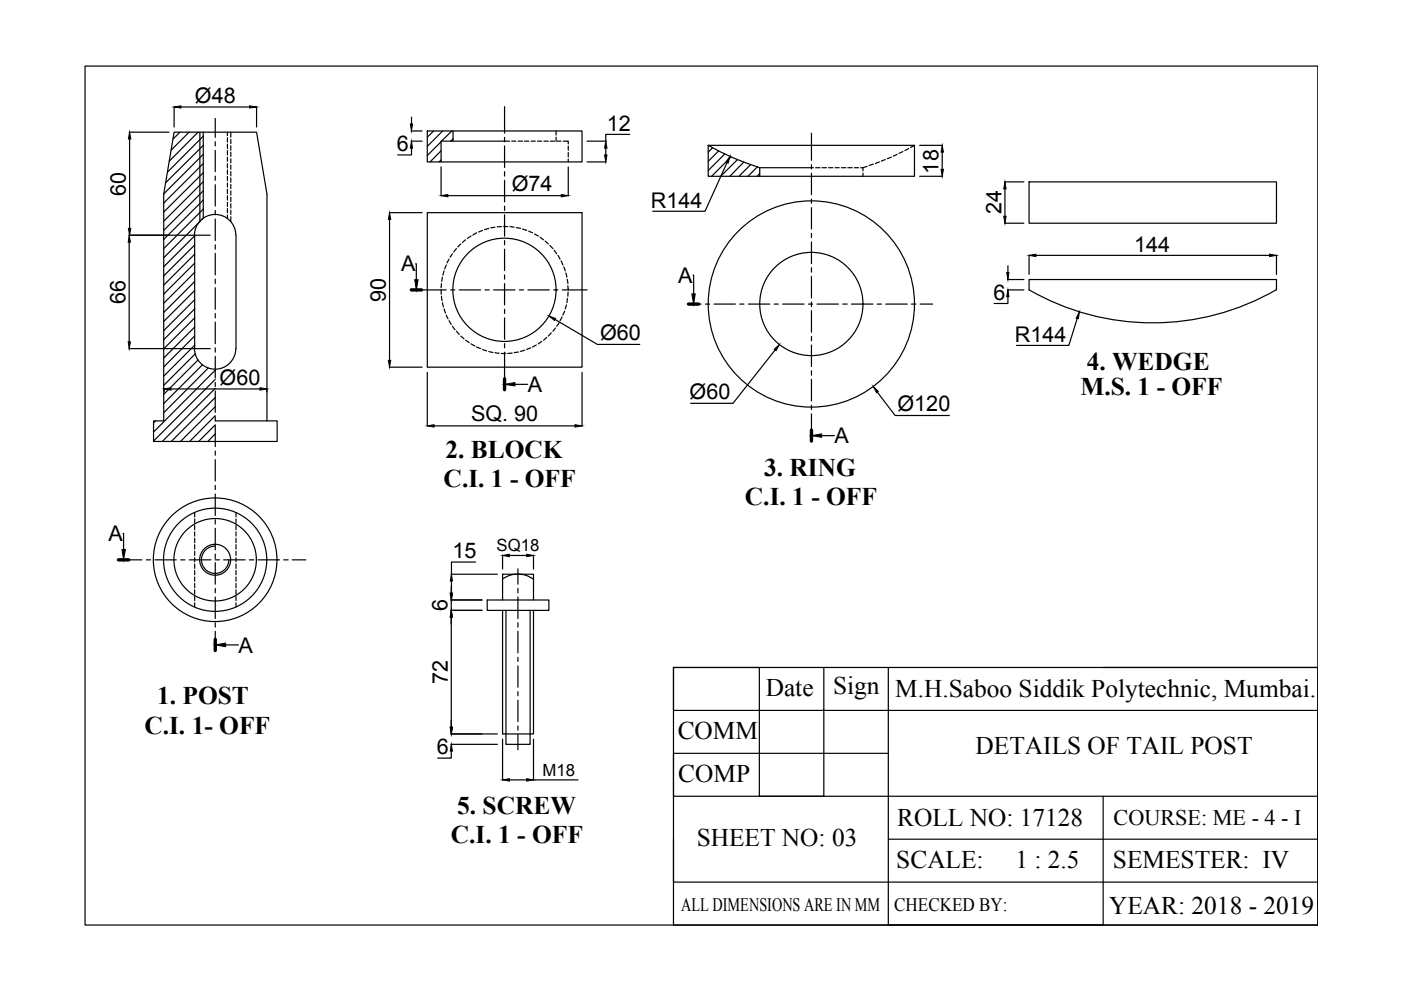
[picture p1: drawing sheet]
<svg xmlns="http://www.w3.org/2000/svg" width="297mm" height="210mm" viewBox="0 0 297 210" stroke-linecap="round" stroke-linejoin="round" font-family="sans-serif">
<!-- layer: 0 -->
<g fill="none" stroke="#000" stroke-width=".25">
<path d="M18 14h261.4v182.1h-261.4zM27.4 28h8.4M27.5 29.5v18.9M36.9 22.6v4.3M38.1 28l-1.4 1.5M38.4 22.7h14.5M40.1 28l-3.8 3.8M42 28l-6.1 6.2M42.4 28v19M43.1 28.9l-7.6 7.6M43.1 30.8l-8 8M43.1 32.7l-8.4 8.4"/>
<path d="M43.1 34.7l-8.4 8.4M43.1 36.6l-8.4 8.4M43.1 38.5l-8.4 8.4M43.1 28v18.3M45.6 25.1v4M45.6 30.1v.8M45.6 31.9v4.5M45.6 37.3v.9M45.6 39.2v4.5M48.2 28v.7M48.2 29.2v.9M48.2 30.6v.9"/>
<path d="M48.2 31.9v1M48.2 33.3v.9M48.2 34.7v.9M48.2 36v1M48.2 37.4v.9M48.2 38.8v.9M48.9 28v1.1M48.9 29.5v.9M48.9 30.9v.9M48.9 32.3v.9M48.9 33.7v.8M48.9 35v.9"/>
<path d="M48.9 36.4v.9M48.9 37.7v1M48.9 39.1v.9M54.4 22.6v4.3M87.2 29.9h2.3M87.2 27.8h2.3M87.2 31.4v1.5h-2.9M87.2 24.8v1.5M90.6 27.8h32.8v6.5h-32.8zM91.9 27.8l-1.3 1.3M93.5 30.1l-2.9 2.9M93.5 32l-2.3 2.3"/>
<path d="M93.5 33.9l-.4 .4M93.5 35.4v6.1M93.9 27.8l-3.3 3.2M95.8 27.8l-2.2 2.1M96.1 29.4l-.6 .5M96.1 27.8v2.1M107 22.6v5.6M107 29.1v1M107 30.9v4.6M107 36.4v.9M107 38.2v4.6M108 29.9h-14.5v4.4"/>
<path d="M108.5 29.9h.9M109.9 29.9h.9M111.2 29.9h.9M112.6 29.9h.9M114 29.9h.9M115.3 29.9h.9M116.7 29.9h.9M117.9 27.8v.8M117.9 29.1v.8M118.1 29.9h.9M119.4 29.9h1.1v.6M120.5 31v.9"/>
<path d="M120.5 32.3v1M120.5 33.7v.6M120.5 35.4v6.1M124.5 29.9h4M124.5 34.3h4M128.4 31.4v1.5M133.5 28.5h-5.1v1.4M150.2 30.8h43.7v6.6h-43.7zM150.2 30.8a55.1 55.1 0 0 0 10.9 4.8M151.1 31.3l-.9 1M152.4 32l-2.2 2.2M153.7 32.6l-3.5 3.6"/>
<path d="M154.1 34.5l-4.6 10.3h-11.1M155 33.3l-4.1 4.1M156.3 33.9l-3.5 3.5M157.7 34.4l-3 3M159.1 34.9l-2.4 2.5M160.6 35.4l-2 2M161.1 35.6h11.4M161.1 36.8l-.6 .6M161.1 35.6v1.8M172 28.2v5.8M172 34.9v.9M172 36.7v4.6"/>
<path d="M172.9 35.6h1M174.3 35.6h.9M175.7 35.6h.9M177 35.6h.9M178.4 35.6h.9M179.7 35.6h1M181.1 35.6h.9M182.5 35.6h.5M183 35.6v.6M183 36.7v.7M183.9 35.3l-.9 .3M185.2 34.8l-.9 .3"/>
<path d="M186.4 34.3l-.8 .4M187.7 33.8l-.8 .4M189 33.3l-.9 .4M190.2 32.7l-.8 .4M191.4 32.1l-.8 .4M192.7 31.5l-.8 .4M193.9 30.8l-.9 .5M195 30.8h4.8M195 37.4h4.8M199.8 32.3v3.6M213 38.6h4.1M218.2 38.6h52.4v8.7h-52.4z"/>
<path d="M27.3 49.9h17.3M27.4 51.4v21.1M34.7 41.1v48.1h-2.1v4.4h26.2v-4.4h-13.2v-.9M34.7 41.1l2.2-13.1h17.5l2.2 13.1v48.1M41.2 49.8a4.4 4.4 0 0 1 4.4-4.3 4.4 4.4 0 0 1 4.4 4.3M41.3 50l-6.6 6.6M41.3 51.9l-6.6 6.6M41.3 53.9l-6.6 6.6M41.3 55.8l-6.6 6.6M41.3 57.7l-6.6 6.6M41.3 59.7l-6.6 6.6M41.3 49.9v24"/>
<path d="M42.4 46.9l-7.7 7.8M43.1 40.5l-8.4 8.4M43.1 42.4l-8.4 8.4M43.1 44.3l-8.4 8.4M43.1 46.3l-.4 .4M45.6 44.6v1M45.6 46.4v4.6M45.6 51.9v.9M45.6 53.7v4.6M45.6 59.2v.9M48.2 40.1v1M48.2 41.5v.9"/>
<path d="M48.2 42.9v.9M48.2 44.2v.9M48.2 45.6v.7M48.9 40.5v.9M48.9 41.8v1M48.9 43.2v.9M48.9 44.6v.9M48.9 45.9v1.1M50 49.9v24M82.6 45.1h6.9M82.6 46.5v29.9M88.1 55.9h.2v3.4"/>
<path d="M90.6 45.1h32.8v32.8h-32.8zM93.8 58.8l-.2 .8M94.1 57.4l-.2 .9M94.6 56.2l-.3 .8M95 41.5h24M95.2 54.9l-.4 .9M95.9 53.8l-.5 .7M96.8 52.7l-.6 .7M97.7 51.7l-.6 .7M98.7 50.8l-.7 .6M99.9 50l-.8 .5M101 49.4l-.8 .4"/>
<path d="M102.3 48.9l-.8 .3M103.6 48.4l-.9 .3M104.9 48.2l-.8 .1M106.3 48l-.9 .1M106.8 48h.9M107 43.7v.9M107 45.6v4.5M107 51v.9M107 52.8v4.6M107 58.3v.9M108.1 48l.9 .2M109.5 48.3l.9 .1"/>
<path d="M110.8 48.6l.9 .3M112.1 49l.8 .4M113.3 49.6l.8 .4M114.5 50.3l.7 .5M115.6 51.1l.6 .6M116.6 52l.6 .7M117.5 53l.5 .8M118.3 54.1l.4 .8M119 55.3l.3 .9M119.5 56.6l.3 .8M120 57.9l.2 .9M120.3 59.2l.1 .9"/>
<path d="M146.9 58.3h.2v4M172 42.2v.9M172 44v4.6M172 49.5v.9M172 51.3v4.6M172 56.8v.9M172 58.6v4.6M213 47.3h4.1M213.1 40v5.8M213.6 59.3h3.5M213.7 56.3v1.5M218.2 54.1v4.1"/>
<path d="M219.6 54.1h49.6M270.6 54.1v4.1M27.3 73.9h17.3M41.2 73.9a4.4 4.4 0 0 0 4.4 4.4 4.4 4.4 0 0 0 4.4-4.4M41.3 61.6l-6.6 6.6M41.3 63.5l-6.6 6.6M41.3 65.5l-6.6 6.5M41.3 67.4l-6.6 6.6M41.3 69.3l-6.6 6.6M41.3 71.2l-6.6 6.6M41.3 73.2l-6.6 6.6M41.4 75l-6.7 6.7"/>
<path d="M42 76.3l-7.3 7.3M42.9 77.3l-8.2 8.3M44.2 78l-9.5 9.5M45.6 78.5l-13 13.1M45.6 61v4.6M45.6 66.5v.9M45.6 68.3v4.6M45.6 73.7v1M45.6 75.6v4.5M82.6 77.9h6.9M89.4 61.5h5.2M90.6 79v11.3"/>
<path d="M93.5 61.5l.1 .9M93.6 62.8l.1 1M93.6 60.1l-.1 .9M93.8 64.2l.2 .9M94.1 65.5l.3 .9M94.6 66.8l.4 .8M95.2 68l.5 .8M95.5 61.5h.9M95.9 69.2l.6 .7M96.8 70.2l.6 .7M97.4 61.5h4.5M97.7 71.2l.7 .6"/>
<path d="M98.7 72.1l.8 .5M99.9 72.9l.8 .5M101 73.6l.9 .3M102.3 74.1l.9 .3M102.8 61.5h.9M103.6 74.5l.9 .2M104.6 61.5h4.6M104.9 74.8l.9 .1M106.3 74.9h.9M107 60.1v4.5M107 65.6v.9M107 67.4v4.5"/>
<path d="M107 72.9v.8M107 74.7v5.6M108.6 74.8l-.9 .1M109.9 74.6l-.9 .2M110.1 61.5h.9M111.3 74.3l-.9 .2M111.9 61.5h4.6M112.5 73.7l-.8 .4M113.7 73.2l-.8 .4M114.9 72.4l-.8 .5M115.9 71.5l-.7 .6M116.9 70.6l-.7 .6"/>
<path d="M117.4 61.5h.9M117.7 67.7l9 5.3h8.9M117.8 69.6l-.6 .6M118.5 68.4l-.5 .8M119.2 67.2l-.5 .8M119.2 61.5h5.3M119.7 66l-.4 .8M120.1 64.6l-.3 .9M120.3 63.3l-.1 .9M120.4 60.6l.1 .9M120.4 61.9v.9M120.5 61.5h.1"/>
<path d="M123.4 79v11.3M146 64.5h2.6M149.6 64.5h.9M151.4 64.5h4.5M156.8 64.5h.9M158.7 64.5h4.5M164.1 64.5h.9M164.3 74.2l-8.9 11.3h-9M165.9 64.5h4.6M171.4 64.5h.9M172 64.1v.9M172 65.9v4.5"/>
<path d="M172 71.3v1M172 73.2v4.5M172 78.6v.9M173.2 64.5h4.6M178.7 64.5h.9M180.5 64.5h4.6M186 64.5h.9M187.8 64.5h4.6M193.3 64.5h.9M195.1 64.5h2.6M213.6 61.5h3.5M213.7 62.9v1.4h-2.9"/>
<path d="M218.1 61.4a52.5 52.5 0 0 0 52.5 0M218.2 61.5v-2.2h52.4v2.2M228.4 67.5l-1.8 5.7h-11.1M33 89.2l-.4 .5M34.8 82.5v.6M36.2 82.5h18.9M45.6 80.4l-13 13.1M45.6 82.3l-11.2 11.3M45.6 84.3l-9.3 9.3M45.6 86.2l-7.3 7.4M45.6 88.1l-5.4 5.5M45.6 90.1l-3.5 3.5"/>
<path d="M45.6 92l-1.5 1.6M45.6 81.1v.9M45.6 82.9v4.5M45.6 90.2v4.5M45.6 95.6v.9M45.6 97.5v4.5M92 90.3h29.9M109.2 81.5h2.7M172 80.4v4.6M172 85.9v.9M172 87.8v5.7M174.2 92.4h2.7"/>
<path d="M186 83.1l3.8 5h11.5M26.1 113.1h.1v3.4M27.3 118.7h2.8M31 118.7h.9M32.9 118.7h4.5M38.3 118.7h.9M40.1 118.7h4.6M41.3 108.7v.9M41.3 110v1M41.3 111.4v.9M41.3 112.8v.9M41.3 114.1v1"/>
<path d="M41.3 115.5v.9M41.3 116.9v.9M41.3 118.2v.9M41.3 119.6v.9M45.6 118.7h.9M45.6 115.8a2.9 2.9 0 0 0-2.9 2.9 2.9 2.9 0 0 0 2.9 2.9 2.9 2.9 0 0 0 2.9-2.9M45.6 102.9v.9M45.6 104.7v4.6M45.6 110.2v.9M45.6 112v4.6M45.6 117.5v.9M45.6 119.3v4.6"/>
<path d="M47.4 118.7h4.6M50 108.7v.9M50 110v1M50 111.4v.9M50 112.8v.9M50 114.1v1M50 115.5v.9M50 116.9v.9M50 118.2v.9M50 119.6v.9M52.9 118.7h.9M54.7 118.7h4.6"/>
<path d="M60.2 118.7h.9M62 118.7h2.8M100.8 119.2h-5.1v2.6M106.6 117.7v3M108 117.8h3.7M113.1 117.7v3M41.3 120.9v1M41.3 122.3v.9M41.3 123.7v.9M41.3 125.1v.9M41.3 126.4v.9M41.3 127.8v.9"/>
<path d="M45.6 124.8v.9M45.6 126.6v4.5M45.6 132v1M45.6 133.9v4M47.8 136.7h2.7M50 120.9v1M50 122.3v.9M50 123.7v.9M50 125.1v.9M50 126.4v.9M50 127.8v.9M95.6 127.2h6.6"/>
<path d="M95.6 121.8h9.9M95.6 129.4h6.6M95.7 124.3v1.5M95.7 127.2v2.2M95.7 130.9v23.3M95.7 123.2v2.6M106.5 122.8a5.4 5.4 0 0 1 6.6 0M106.6 121.8h6.5v5.4h-6.5zM106.6 127.2h-3.3v2.2h13.1v-2.2h-3.3M106.6 129.4v26.2h6.5v-26.2M107.3 129.4v28.4h5.1v-28.4M109.8 120.6v3.3"/>
<path d="M109.8 124.8v.9M109.8 126.6v4.5M109.8 132v1M109.8 133.9v4.5M109.8 139.4v.9M95.6 155.6h9.9M95.6 157.8h9.9M95.7 159.3v1.4h-2.9M106.6 156.7v8.7M109.8 141.2v4.5M109.8 146.6v.9M109.8 148.5v4.5"/>
<path d="M109.8 153.9v.9M109.8 155.7v3.3M113.1 156.7v8.7h9.5M174.7 141.5v27.3h-13.7v-27.3h-18.2v9.1h136.6v9.1M188.3 141.5v54.6h45.6v-27.3M188.3 159.7h-45.5v9.1h136.6v9.1h-91.1M233.9 141.5h45.5h-136.6v54.6h136.6M279.4 141.5v54.6M108 165.4h3.7M142.8 177.9v9.1h136.6"/>
<circle cx="107" cy="61.4" r="10.9"/>
<circle cx="172" cy="64.5" r="21.9"/>
<circle cx="172" cy="64.5" r="10.9"/>
<circle cx="45.6" cy="118.7" r="13.1"/>
<circle cx="45.6" cy="118.7" r="10.9"/>
<circle cx="45.6" cy="118.7" r="8.7"/>
<circle cx="45.6" cy="118.7" r="3.3"/>
</g>
<g fill="#000" stroke="#000" stroke-width=".21">
<path d="M27.5 28l.2 1.5h-.5zM36.9 22.7l1.5-.3v.5zM52.9 22.4l1.5 .3-1.5 .2zM87 26.3h.5l-.3 1.5zM87.2 29.9l.3 1.5h-.5zM128.2 32.9h.5l-.3 1.4zM128.4 29.9l.3 1.5h-.5zM154.8 33.1l-.4 1.5-.5-.2zM199.8 30.8l.2 1.5h-.5zM199.5 35.9h.5l-.2 1.5zM27.4 49.9l.2 1.5h-.4zM27.2 48.4h.5l-.2 1.5z"/>
<path d="M82.6 45.1l.2 1.4h-.5zM87.9 59.3h.7l-.3 2.2zM93.5 41.5l1.5-.3v.5zM119 41.2l1.5 .3-1.5 .2zM213.1 38.6l.2 1.4h-.5zM212.8 45.8h.5l-.2 1.5zM213.4 57.8h.5l-.2 1.5zM218.2 54.1l1.4-.2v.5zM269.2 53.9l1.4 .2-1.4 .3zM27.2 72.5h.4l-.2 1.4zM82.3 76.4h.5l-.2 1.5zM116.4 67l1.4 .5-.2 .4z"/>
<path d="M146.7 62.3h.7l-.3 2.2zM164.2 74l1-.9-.7 1.2zM213.7 61.5l.2 1.4h-.5zM228.9 66.1l-.3 1.5-.4-.2zM34.8 82.5l1.4-.3v.5zM55.1 82.2l1.5 .3-1.5 .2zM90.6 90.3l1.4-.3v.6zM107 81.5l2.2-.4v.7zM121.9 90l1.5 .3-1.5 .3zM172 92.4l2.2-.4v.7zM185.2 82l1 1-.4 .3zM25.9 116.5h.7l-.4 2.2z"/>
<path d="M106.6 117.8l1.4-.3v.5zM111.7 117.5l1.4 .3-1.4 .2zM45.6 136.7l2.2-.3v.7zM95.5 125.8h.4l-.2 1.4zM95.7 121.8l.2 1.4h-.4zM95.7 129.4l.2 1.5h-.4zM95.5 154.2h.4l-.2 1.4zM95.7 157.8l.2 1.5h-.4zM106.6 165.4l1.4-.3v.5zM111.7 165.1l1.4 .3-1.4 .2z"/>
</g>
<path d="M87.2 61.5h2.2M146 64.5h2.1M107 80.3v2.3M172 91.2v2.3M25.1 118.7h2.2M45.6 135.6v2.3" fill="none" stroke="#000" stroke-width=".72"/>
<g font-size="5.4">
<text x="229.1" y="83.7">M.S. 1 - OFF</text>
<text x="230.4" y="78.4">4. WEDGE</text>
<text x="94.4" y="97.2">2. BLOCK</text>
<text x="162" y="101">3. RING</text>
<text x="94.1" y="103.2">C.I. 1 - OFF</text>
<text x="157.9" y="107.1">C.I. 1 - OFF</text>
<text x="33.3" y="149.4">1. POST</text>
<text x="162.3" y="147.5">Date</text>
<text x="176.6" y="147.2">Sign</text>
<text x="189.8" y="147.7">M.H.Saboo Siddik Polytechnic, Mumbai.</text>
<text x="30.6" y="155.5">C.I. 1- OFF</text>
<text x="143.7" y="156.6">COMM</text>
<text x="206.8" y="159.9">DETAILS OF TAIL POST</text>
<text x="143.8" y="165.9">COMP</text>
<text x="96.9" y="172.6">5. SCREW</text>
<text x="95.6" y="178.8">C.I. 1 - OFF</text>
<text x="147.7" y="179.3">SHEET NO: 03</text>
<text x="190.2" y="175.1">ROLL NO: 17128</text>
<text x="190" y="183.9">SCALE:</text>
<text x="215.3" y="183.9">1 : 2.5</text>
<text x="236" y="184.1">SEMESTER: IV</text>
<text x="235.2" y="193.7">YEAR: 2018 - 2019</text>
</g>
<text font-size="4.7" x="236.1" y="174.9">COURSE: ME - 4 - I</text>
<g font-size="4.6">
<text x="41.3" y="21.8">Ø48</text>
<text x="128.7" y="27.7">12</text>
<text x="84.2" y="32">6</text>
<text x="26.7" y="41.5" transform="rotate(-90 26.7 41.5)">60</text>
<text x="108.5" y="40.6">Ø74</text>
<text x="199" y="36.8" transform="rotate(-90 199 36.8)">18</text>
<text x="138" y="44.1">R144</text>
<text x="212.3" y="45.4" transform="rotate(-90 212.3 45.4)">24</text>
<text x="240.5" y="53.4">144</text>
<text x="85" y="57.5">A</text>
<text x="143.8" y="60">A</text>
<text x="26.6" y="64.4" transform="rotate(-90 26.6 64.4)">66</text>
<text x="81.8" y="64" transform="rotate(-90 81.8 64)">90</text>
<text x="210.6" y="63.6">6</text>
<text x="127.2" y="72.1">Ø60</text>
<text x="215.2" y="72.5">R144</text>
<text x="46.6" y="81.5">Ø60</text>
<text x="111.9" y="83.1">A</text>
<text x="99.9" y="89.3">SQ. 90</text>
<text x="146.2" y="84.6">Ø60</text>
<text x="190.3" y="87.2">Ø120</text>
<text x="177" y="94">A</text>
<text x="23" y="114.8">A</text>
<text x="95.9" y="118.4">15</text>
<text x="94.9" y="129.6" transform="rotate(-90 94.9 129.6)">6</text>
<text x="50.5" y="138.4">A</text>
<text x="95" y="145" transform="rotate(-90 95 145)">72</text>
<text x="92.6" y="159.9">6</text>
</g>
<g font-size="4">
<text x="144.4" y="193.1">ALL DIMENSIONS ARE IN MM</text>
<text x="189.6" y="193.1">CHECKED BY:</text>
</g>
<g font-size="3.6">
<text x="105.3" y="116.8">SQ18</text>
<text x="115" y="164.5">M18</text>
</g>
</svg>
